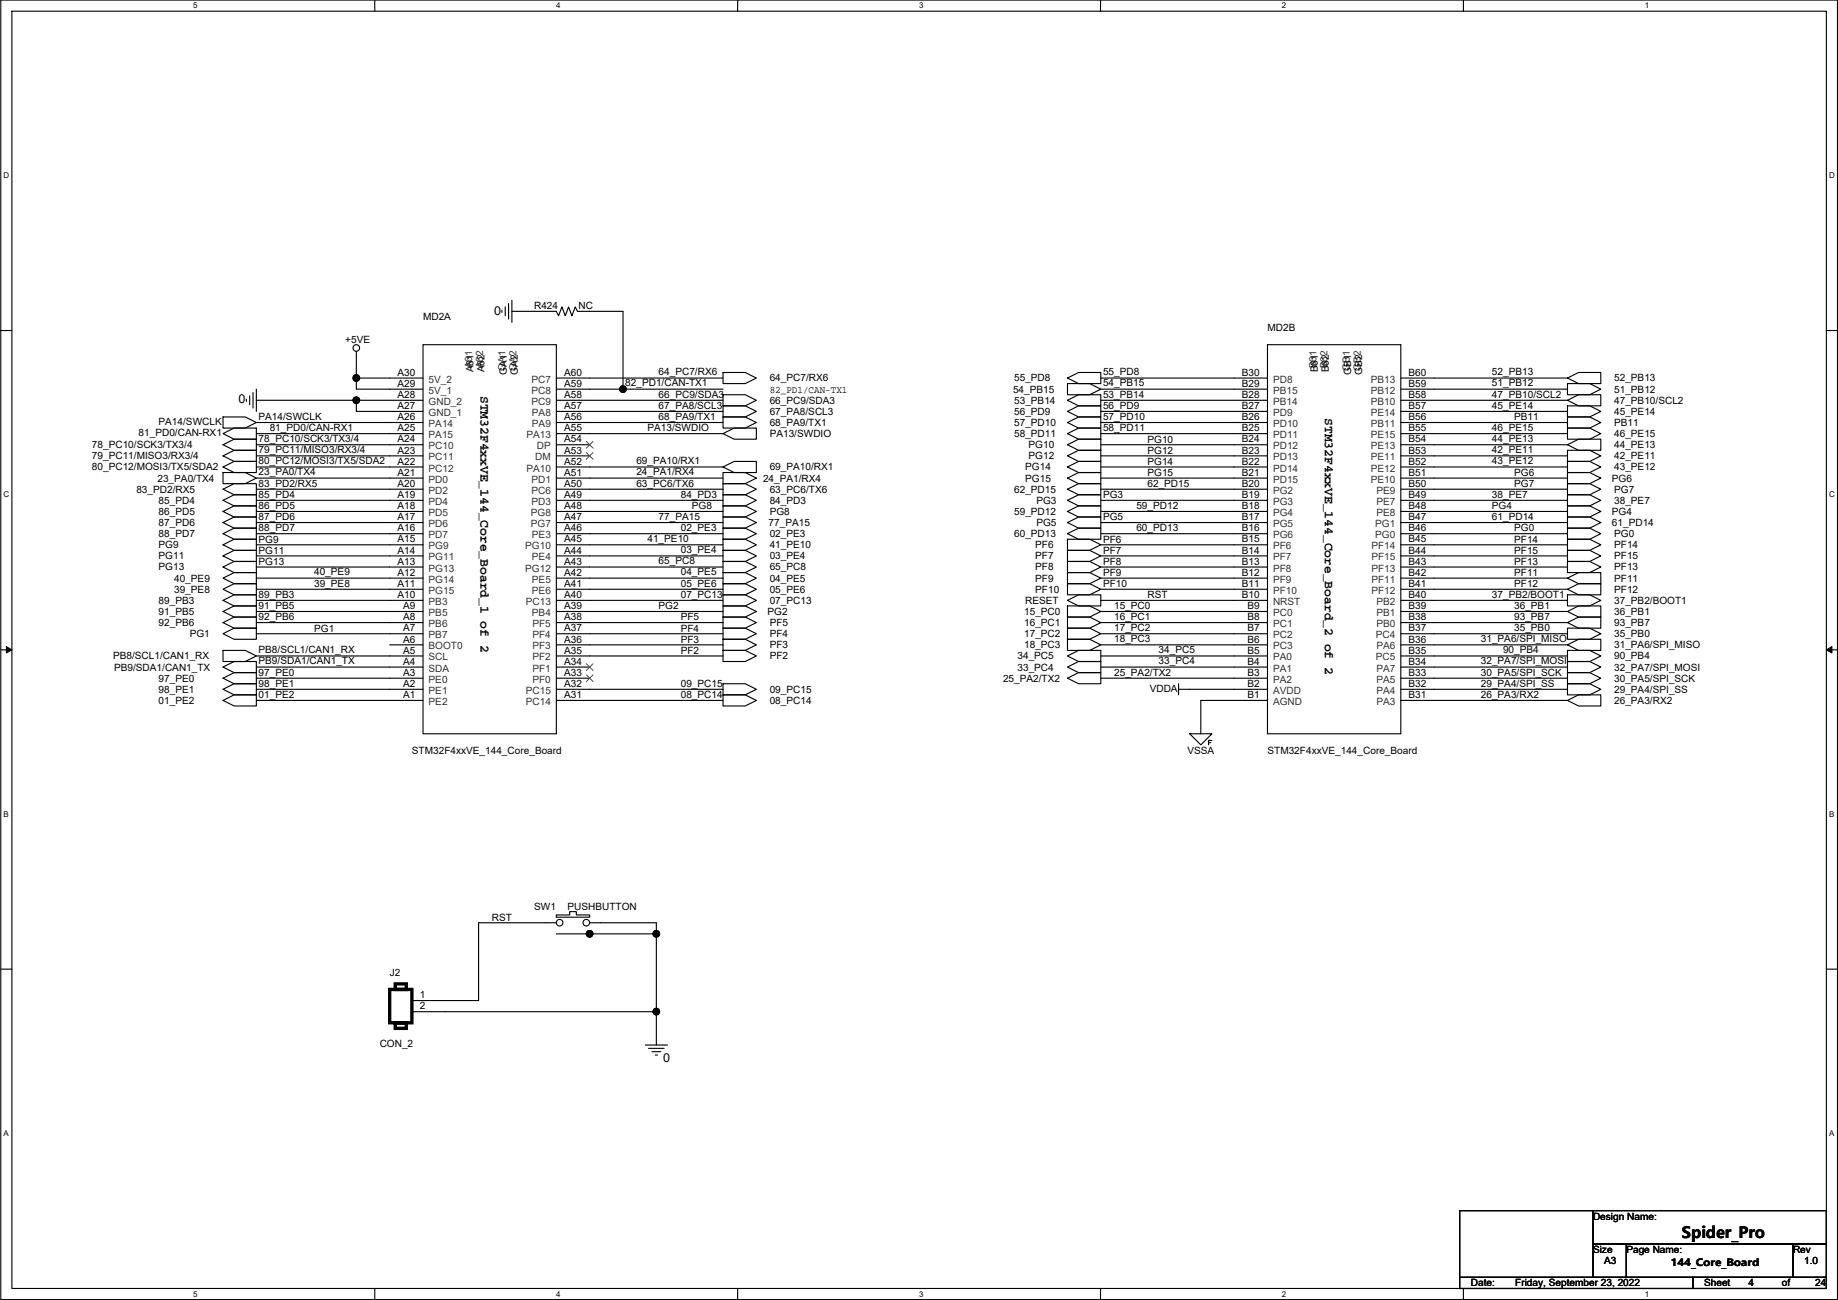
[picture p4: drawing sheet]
<svg xmlns="http://www.w3.org/2000/svg" width="420mm" height="297mm" viewBox="0 0 420 297" stroke-linecap="round" stroke-linejoin="round" font-family="sans-serif">
<path d="M.2 0h419.8v296.9h-419.8zM2.7 2.6h414.8v291.8h-414.8z" fill="none" stroke="#000" stroke-width=".25"/>
<g fill="#fff">
<path d="M44.2 .3h1v2h-1z"/>
<path d="M44.2 294.7h1v2h-1z"/>
</g>
<path d="M85.7 0v2.6M85.7 294.4v2.5" fill="none" stroke="#000" stroke-width=".25"/>
<g fill="#fff">
<path d="M127.1 .3h1v2h-1z"/>
<path d="M127.1 294.7h1v2h-1z"/>
</g>
<path d="M168.6 0v2.6M168.6 294.4v2.5" fill="none" stroke="#000" stroke-width=".25"/>
<g fill="#fff">
<path d="M210.1 .3h1v2h-1z"/>
<path d="M210.1 294.7h1v2h-1z"/>
</g>
<path d="M251.6 0v2.6M251.6 294.4v2.5" fill="none" stroke="#000" stroke-width=".25"/>
<g fill="#fff">
<path d="M293 .3h1v2h-1z"/>
<path d="M293 294.7h1v2h-1z"/>
</g>
<path d="M334.5 0v2.6M334.5 294.4v2.5" fill="none" stroke="#000" stroke-width=".25"/>
<g fill="#fff">
<path d="M376 .3h1v2h-1z"/>
<path d="M376 294.7h1v2h-1z"/>
<path d="M.8 39h1.3v2.1h-1.3z"/>
<path d="M418.1 39h1.3v2.1h-1.3z"/>
<path d="M.8 112h1.3v2h-1.3z"/>
<path d="M418.1 112h1.3v2h-1.3z"/>
</g>
<path d="M.2 75.5h2.5M417.5 75.5h2.5" fill="none" stroke="#000" stroke-width=".25"/>
<g fill="#fff">
<path d="M.8 185h1.2v2h-1.2z"/>
<path d="M418.1 185h1.2v2h-1.2z"/>
</g>
<path d="M.2 148.5h2.5M417.5 148.5h2.5" fill="none" stroke="#000" stroke-width=".25"/>
<path d="M1.4 147.7l1.3 .8-1.3 .7zM417.5 148.5l1.3-.8v1.5z" fill="#000" stroke="#000" stroke-width=".23"/>
<g fill="#fff">
<path d="M.8 257.9h1.2v2h-1.2z"/>
<path d="M418.1 257.9h1.2v2h-1.2z"/>
</g>
<g fill="none" stroke="#000" stroke-width=".25">
<path d="M96.7 78.8h30.5v88.9h-30.5zM106.9 78.8h.1M109.4 78.8h.1M114.5 78.8h.1M114.7 70.9v.5M115.5 70.1v2.1M116.3 69.4v3.5M117 68.6v5.1M117 78.8h.1M117 71.1h10.2l.5 1.1 .7-2.1 .8 2.1 .8-2.1 .7 2.1 .8-2.1 .5 1h10.4v17.8M289.7 78.8h30.5v88.9h-30.5zM299.9 78.8h.1"/>
<path d="M302.4 78.8h.1M307.5 78.8h.1M310.1 78.8h.1M51 95.3h5.1l2.5 1.2-2.5 1.3h-5.1zM51 99.1l2.5-1.3h5.1v2.6h-5.1zM56.3 91.2v.5M57.1 90.4v2.1M57.8 89.7v3.5M58.6 99.1h38.1M58.6 96.5h38.1M58.6 88.9v5.1M58.6 91.5h22.9"/>
<path d="M81.5 86.4v2.5h15.2M81.5 91.5v2.5h15.2M81.5 91.5h15.2M81.5 86.4h15.2M81.5 80.3v6.1M127.2 86.4h38.1M127.2 88.9h15.2M127.2 91.5h38.1M127.2 94h38.1M127.2 96.5h38.1M127.2 99.1h38.1M142.4 88.9h22.9"/>
<path d="M165.3 95.3h5.1l2.5 1.2-2.5 1.3h-5.1zM165.3 92.7h5.1l2.5 1.3-2.5 1.3h-5.1zM165.3 90.2h5.1l2.5 1.3-2.5 1.2h-5.1zM165.3 85.1h5.1l2.5 1.3-2.5 1.3h-5.1zM165.3 99.1l2.5-1.3h5.1v2.6h-5.1zM244 99.1l2.6-1.3h5v2.6h-5zM244 96.5l2.6-1.2h5v2.5h-5zM244 94l2.6-1.3h5v2.6h-5zM244 86.4l2.6-1.3h5v2.6h-5zM244 91.5l2.6-1.3h5v2.5h-5zM244 87.7h5.1l2.5 1.2-2.5 1.3h-5.1zM251.6 99.1h38.1"/>
<path d="M251.6 96.5h38.1M251.6 94h38.1M251.6 91.5h38.1M251.6 88.9h38.1M251.6 86.4h38.1M320.2 99.1h38.1M320.2 96.5h38.1M320.2 94h38.1M320.2 91.5h38.1M320.2 88.9h38.1M320.2 86.4h38.1M358.3 97.8h5.1l2.5 1.3-2.5 1.3h-5.1z"/>
<path d="M358.3 95.3h5.1l2.5 1.2-2.5 1.3h-5.1zM358.3 92.7h5.1l2.5 1.3-2.5 1.3h-5.1zM358.3 87.7h5.1l2.5 1.2-2.5 1.3h-5.1zM358.3 86.4l2.6-1.3h5v2.6h-5zM358.3 91.5l2.6-1.3h5v2.5h-5zM51 101.6l2.5-1.2h5.1v2.5h-5.1zM51 104.2l2.5-1.3h5.1v2.5h-5.1zM51 106.7l2.5-1.3h5.1v2.6h-5.1zM51 111.8l2.5-1.3h5.1v2.6h-5.1zM51 114.3l2.5-1.2h5.1v2.5h-5.1zM51 116.9l2.5-1.3h5.1v2.5h-5.1zM51 119.4l2.5-1.3h5.1v2.6h-5.1z"/>
<path d="M51 108h5.1l2.5 1.2-2.5 1.3h-5.1zM58.6 119.4h38.1M58.6 116.9h38.1M58.6 114.3h38.1M58.6 111.8h38.1M58.6 109.2h38.1M58.6 106.7h38.1M58.6 104.2h38.1M58.6 101.6h38.1M127.2 101.6h7.6M127.2 104.2h7.6M127.2 106.7h38.1"/>
<path d="M127.2 109.2h38.1M127.2 111.8h38.1M127.2 114.3h38.1M127.2 116.9h38.1M127.2 119.4h38.1M165.3 115.6h5.1l2.5 1.3-2.5 1.2h-5.1zM165.3 113.1h5.1l2.5 1.2-2.5 1.3h-5.1zM165.3 110.5h5.1l2.5 1.3-2.5 1.3h-5.1zM165.3 106.7l2.5-1.3h5.1v2.6h-5.1zM165.3 118.1h5.1l2.5 1.3-2.5 1.3h-5.1zM165.3 108h5.1l2.5 1.2-2.5 1.3h-5.1zM244 104.2l2.6-1.3h5v2.5h-5z"/>
<path d="M244 101.6l2.6-1.2h5v2.5h-5zM244 106.7l2.6-1.3h5v2.6h-5zM244 109.2l2.6-1.2h5v2.5h-5zM244 111.8l2.6-1.3h5v2.6h-5zM244 116.9l2.6-1.3h5v2.5h-5zM244 114.3l2.6-1.2h5v2.5h-5zM244 119.4l2.6-1.3h5v2.6h-5zM251.6 119.4h38.1M251.6 116.9h38.1M251.6 114.3h38.1M251.6 111.8h38.1M251.6 109.2h38.1"/>
<path d="M251.6 106.7h38.1M251.6 104.2h38.1M251.6 101.6h38.1M320.2 119.4h38.1M320.2 116.9h38.1M320.2 114.3h38.1M320.2 111.8h38.1M320.2 109.2h38.1M320.2 106.7h38.1M320.2 104.2h38.1M320.2 101.6h38.1M358.3 118.1h5.1l2.5 1.3-2.5 1.3h-5.1z"/>
<path d="M358.3 115.6h5.1l2.5 1.3-2.5 1.2h-5.1zM358.3 108h5.1l2.5 1.2-2.5 1.3h-5.1zM358.3 110.5h5.1l2.5 1.3-2.5 1.3h-5.1zM358.3 113.1h5.1l2.5 1.2-2.5 1.3h-5.1zM358.3 105.4h5.1l2.5 1.3-2.5 1.3h-5.1zM358.3 102.9h5.1l2.5 1.3-2.5 1.2h-5.1zM358.3 101.6l2.6-1.2h5v2.5h-5zM51 121.9l2.5-1.2h5.1v2.5h-5.1zM51 124.5l2.5-1.3h5.1v2.6h-5.1zM51 127l2.5-1.2h5.1v2.5h-5.1zM51 129.6l2.5-1.3h5.1v2.5h-5.1zM51 137.2l2.5-1.3h5.1v2.6h-5.1z"/>
<path d="M51 139.7l2.5-1.2h5.1v2.5h-5.1zM51 134.6l2.5-1.2h5.1v2.5h-5.1zM51 132.1l2.5-1.3h5.1v2.6h-5.1zM58.6 139.7h38.1M58.6 137.2h38.1M58.6 134.6h38.1M58.6 132.1h38.1M58.6 129.6h38.1M58.6 127h38.1M58.6 124.5h38.1M58.6 121.9h38.1M127.2 121.9h38.1"/>
<path d="M127.2 124.5h38.1M127.2 127h38.1M127.2 129.6h38.1M127.2 132.1h38.1M127.2 134.6h38.1M127.2 137.2h38.1M127.2 139.7h38.1M165.3 135.9h5.1l2.5 1.3-2.5 1.3h-5.1zM165.3 133.4h5.1l2.5 1.2-2.5 1.3h-5.1zM165.3 130.8h5.1l2.5 1.3-2.5 1.3h-5.1zM165.3 125.8h5.1l2.5 1.2-2.5 1.3h-5.1zM165.3 120.7h5.1l2.5 1.2-2.5 1.3h-5.1z"/>
<path d="M165.3 128.3h5.1l2.5 1.3-2.5 1.2h-5.1zM165.3 123.2h5.1l2.5 1.3-2.5 1.3h-5.1zM165.3 138.5h5.1l2.5 1.2-2.5 1.3h-5.1zM244 137.2l2.6-1.3h5v2.6h-5zM244 121.9l2.6-1.2h5v2.5h-5zM244 123.2h5.1l2.5 1.3-2.5 1.3h-5.1zM244 125.8h5.1l2.5 1.2-2.5 1.3h-5.1zM244 128.3h5.1l2.5 1.3-2.5 1.2h-5.1zM244 130.8h5.1l2.5 1.3-2.5 1.3h-5.1zM244 133.4h5.1l2.5 1.2-2.5 1.3h-5.1zM244 138.5h5.1l2.5 1.2-2.5 1.3h-5.1zM251.6 139.7h38.1"/>
<path d="M251.6 137.2h38.1M251.6 134.6h38.1M251.6 132.1h38.1M251.6 129.6h38.1M251.6 127h38.1M251.6 124.5h38.1M251.6 121.9h38.1M320.2 139.7h38.1M320.2 137.2h38.1M320.2 134.6h38.1M320.2 132.1h38.1M320.2 129.6h38.1"/>
<path d="M320.2 127h38.1M320.2 124.5h38.1M320.2 121.9h38.1M358.3 125.8h5.1l2.5 1.2-2.5 1.3h-5.1zM358.3 123.2h5.1l2.5 1.3-2.5 1.3h-5.1zM358.3 120.7h5.1l2.5 1.2-2.5 1.3h-5.1zM358.3 132.1l2.6-1.3h5v2.6h-5zM358.3 134.6l2.6-1.2h5v2.5h-5zM358.3 135.9h5.1l2.5 1.3-2.5 1.3h-5.1zM358.3 128.3h5.1l2.5 1.3-2.5 1.2h-5.1zM358.3 139.7l2.6-1.2h5v2.5h-5zM51 142.3l2.5-1.3h5.1v2.5h-5.1z"/>
<path d="M51 152.4l2.5-1.2h5.1v2.5h-5.1zM51 155l2.5-1.3h5.1v2.5h-5.1zM51 157.5l2.5-1.3h5.1v2.6h-5.1zM51 148.6h5.1l2.5 1.3-2.5 1.3h-5.1zM51 144.8l2.5-1.3h5.1v2.6h-5.1zM58.6 157.5h38.1M58.6 155h38.1M58.6 152.4h38.1M58.6 149.9h38.1M58.6 144.8h38.1M58.6 142.3h38.1M89.1 147.3h7.6"/>
<path d="M127.2 142.3h38.1M127.2 144.8h38.1M127.2 147.3h38.1M127.2 149.9h38.1M127.2 152.4h7.6M127.2 155h7.6M127.2 157.5h38.1M165.3 156.2h5.1l2.5 1.3-2.5 1.3h-5.1zM165.3 158.8h5.1l2.5 1.2-2.5 1.3h-5.1zM165.3 148.6h5.1l2.5 1.3-2.5 1.3h-5.1zM165.3 146.1h5.1l2.5 1.2-2.5 1.3h-5.1zM165.3 143.5h5.1l2.5 1.3-2.5 1.3h-5.1z"/>
<path d="M165.3 141h5.1l2.5 1.3-2.5 1.2h-5.1zM244 149.9l2.6-1.3h5v2.6h-5zM244 152.4l2.6-1.2h5v2.5h-5zM244 155l2.6-1.3h5v2.5h-5zM244 141h5.1l2.5 1.3-2.5 1.2h-5.1zM244 143.5h5.1l2.5 1.3-2.5 1.3h-5.1zM244 146.1h5.1l2.5 1.2-2.5 1.3h-5.1zM251.6 155h38.1M251.6 152.4h38.1M251.6 149.9h38.1M251.6 147.3h38.1M251.6 144.8h38.1"/>
<path d="M251.6 142.3h38.1M269.4 157.5h20.3M269.4 156.2v2.6M320.2 157.5h38.1M320.2 155h38.1M320.2 152.4h38.1M320.2 149.9h38.1M320.2 147.3h38.1M320.2 144.8h38.1M320.2 142.3h38.1M358.3 143.5h5.1l2.5 1.3-2.5 1.3h-5.1zM358.3 148.6h5.1l2.5 1.3-2.5 1.3h-5.1z"/>
<path d="M358.3 156.2h5.1l2.5 1.3-2.5 1.3h-5.1zM358.3 153.7h5.1l2.5 1.3-2.5 1.2h-5.1zM358.3 151.2h5.1l2.5 1.2-2.5 1.3h-5.1zM358.3 147.3l2.6-1.2h5v2.5h-5zM358.3 142.3l2.6-1.3h5v2.5h-5zM51 160l2.5-1.2h5.1v2.5h-5.1zM58.6 160h38.1M127.2 160h38.1M272 167.7h5l-2.5 2.5zM276.3 169.2h.7M276.3 169.4v-.2v1M276.3 169.7h.5"/>
<path d="M289.7 160h-15.2v7.7M320.2 160h38.1M358.3 160l2.6-1.2h5v2.5h-5zM127.2 209.1h3v-.8h1.6v.8h3v.5h-7.6zM127.2 210.8h-17.8v17.8h-15.2M127.2 213.4h.1M127.2 213.4h7.6M134.8 210.8h15.2v2.6M134.8 213.4h.1M134.8 213.4h15.2M150 213.4v17.8M.2 221.4h2.5"/>
<path d="M94.2 231.2h55.8M147.5 238.8h5.1M148.3 239.5h3.5M150 231.2v7.6M417.5 221.4h2.5M149 240.3h2.1M149.8 241.1h.5M333.7 276.6h30.5v15.3h-30.5zM364.2 276.6h53.3v7.6h-53.3zM333.7 291.9h53.3v2.5h-53.3zM364.2 284.2h7.6v7.7h-7.6zM371.8 284.2h38.1v7.7h-38.1z"/>
<path d="M387 291.9h30.5v2.5h-30.5zM409.9 284.2h7.6v7.7h-7.6z"/>
<circle cx="81.4" cy="79.5" r=".76"/>
<circle cx="127.9" cy="210.8" r=".76"/>
<circle cx="134" cy="210.8" r=".76"/>
</g>
<path d="M134 100.9l1.6 1.5M134 103.4l1.6 1.5M135.6 100.9l-1.6 1.5M135.6 103.4l-1.6 1.5M134 151.7l1.6 1.5M134 154.2l1.6 1.5M135.6 151.7l-1.6 1.5M135.6 154.2l-1.6 1.5" fill="none" stroke="#4c4c4c" stroke-width=".23"/>
<path d="M89.1 226.1h5.1v7.6h-5.1zM90.3 224.8h2.6v1.3h-2.6zM90.3 233.7h2.6v1.3h-2.6z" fill="none" stroke="#000" stroke-width=".76"/>
<g fill="#000" stroke="#000" stroke-width=".25">
<circle cx="81.4" cy="86.4" r=".76"/>
<circle cx="81.4" cy="91.4" r=".76"/>
<circle cx="142.4" cy="88.9" r=".76"/>
<circle cx="134.8" cy="213.4" r=".76"/>
<circle cx="150" cy="213.4" r=".76"/>
<circle cx="150" cy="231.1" r=".76"/>
</g>
<text font-size="3.6" x="384.5" y="282.9">Spider_Pro</text>
<g font-size="3">
<text x="109.8" y="90.4" transform="rotate(90 109.8 90.4)">STM32F4xxVE_144_Core_Board_1 of 2</text>
<text x="302.9" y="95.5" transform="rotate(90 302.9 95.5)">STM32F4xxVE_144_Core_Board_2 of 2</text>
</g>
<g font-size="2.8">
<text x="113" y="71.9">0</text>
<text x="54.5" y="92.2">0</text>
<text x="151.6" y="242.5">0</text>
</g>
<g font-size="2.3">
<text x="122.1" y="70.7">R424</text>
<text x="132.3" y="70.7">NC</text>
<text x="96.7" y="73.2">MD2A</text>
<text x="289.7" y="75.7">MD2B</text>
<text x="78.9" y="78.3">+5VE</text>
<text x="90.9" y="88.4">A29</text>
<text x="90.9" y="85.9">A30</text>
<text x="108.2" y="85.1" transform="rotate(-90 108.2 85.1)">A61</text>
<text x="110.8" y="85.1" transform="rotate(-90 110.8 85.1)">A62</text>
<text x="115.8" y="85.6" transform="rotate(-90 115.8 85.6)">GA1</text>
<text x="118.4" y="85.6" transform="rotate(-90 118.4 85.6)">GA2</text>
<text x="129" y="85.9">A60</text>
<text x="129" y="88.4">A59</text>
<text x="142.9" y="88.3">82_PD1/CAN-TX1</text>
<text x="150.5" y="85.8">64_PC7/RX6</text>
<text x="175.9" y="89.7">82_PD1/CAN-TX1</text>
<text x="175.9" y="87.2">64_PC7/RX6</text>
<text x="231.6" y="89.7">54_PB15</text>
<text x="231.8" y="87.2">55_PD8</text>
<text x="252.1" y="88.3">54_PB15</text>
<text x="252.1" y="85.8">55_PD8</text>
<text x="283.9" y="88.4">B29</text>
<text x="283.9" y="85.9">B30</text>
<text x="301.3" y="85.1" transform="rotate(-90 301.3 85.1)">B61</text>
<text x="303.8" y="85.1" transform="rotate(-90 303.8 85.1)">B62</text>
<text x="308.9" y="85.6" transform="rotate(-90 308.9 85.6)">GB1</text>
<text x="311.4" y="85.6" transform="rotate(-90 311.4 85.6)">GB2</text>
<text x="322" y="88.4">B59</text>
<text x="322" y="85.9">B60</text>
<text x="341" y="85.8">52_PB13</text>
<text x="341" y="88.3">51_PB12</text>
<text x="369" y="89.7">51_PB12</text>
<text x="369" y="87.2">52_PB13</text>
<text x="90.9" y="93.5">A27</text>
<text x="90.9" y="90.9">A28</text>
<text x="129" y="93.5">A57</text>
<text x="129" y="90.9">A58</text>
<text x="150.5" y="95.9">68_PA9/TX1</text>
<text x="150.5" y="93.4">67_PA8/SCL3</text>
<text x="150.5" y="90.8">66_PC9/SDA3</text>
<text x="175.9" y="94.8">67_PA8/SCL3</text>
<text x="175.9" y="92.2">66_PC9/SDA3</text>
<text x="231.8" y="94.8">56_PD9</text>
<text x="231.8" y="92.2">53_PB14</text>
<text x="252.1" y="95.9">57_PD10</text>
<text x="252.1" y="93.4">56_PD9</text>
<text x="252.1" y="90.8">53_PB14</text>
<text x="283.9" y="93.5">B27</text>
<text x="283.9" y="90.9">B28</text>
<text x="322" y="93.5">B57</text>
<text x="322" y="90.9">B58</text>
<text x="341" y="90.8">47_PB10/SCL2</text>
<text x="341" y="93.4">45_PE14</text>
<text x="369" y="94.8">45_PE14</text>
<text x="369" y="92.2">47_PB10/SCL2</text>
<text x="31.7" y="99.6">81_PD0/CAN-RX1</text>
<text x="36.2" y="97.1">PA14/SWCLK</text>
<text x="59.1" y="96">PA14/SWCLK</text>
<text x="59.1" y="101">78_PC10/SCK3/TX3/4</text>
<text x="61.6" y="98.5">81_PD0/CAN-RX1</text>
<text x="90.9" y="101.1">A24</text>
<text x="90.9" y="98.6">A25</text>
<text x="90.9" y="96">A26</text>
<text x="129" y="101.1">A54</text>
<text x="129" y="96">A56</text>
<text x="129" y="98.6">A55</text>
<text x="148" y="98.6">PA13/SWDIO</text>
<text x="175.9" y="97.3">68_PA9/TX1</text>
<text x="175.9" y="99.9">PA13/SWDIO</text>
<text x="231.8" y="99.9">58_PD11</text>
<text x="231.8" y="97.3">57_PD10</text>
<text x="252.1" y="98.5">58_PD11</text>
<text x="262.3" y="101.1">PG10</text>
<text x="283.9" y="101.1">B24</text>
<text x="283.9" y="98.6">B25</text>
<text x="283.9" y="96">B26</text>
<text x="322" y="101.1">B54</text>
<text x="322" y="98.6">B55</text>
<text x="322" y="96">B56</text>
<text x="341" y="98.5">46_PE15</text>
<text x="341" y="101">44_PE13</text>
<text x="346.1" y="96">PB11</text>
<text x="369" y="99.9">46_PE15</text>
<text x="369" y="97.3">PB11</text>
<text x="21" y="102.4">78_PC10/SCK3/TX3/4</text>
<text x="21" y="104.9">79_PC11/MISO3/RX3/4</text>
<text x="21" y="107.5">80_PC12/MOSI3/TX5/SDA2</text>
<text x="59.1" y="103.5">79_PC11/MISO3/RX3/4</text>
<text x="59.1" y="106.1">80_PC12/MOSI3/TX5/SDA2</text>
<text x="90.9" y="106.2">A22</text>
<text x="90.9" y="103.6">A23</text>
<text x="129" y="106.2">A52</text>
<text x="129" y="103.6">A53</text>
<text x="145.5" y="106.1">69_PA10/RX1</text>
<text x="175.9" y="107.5">69_PA10/RX1</text>
<text x="234.4" y="107.5">PG14</text>
<text x="235.1" y="104.9">PG12</text>
<text x="235.1" y="102.4">PG10</text>
<text x="262.3" y="106.2">PG14</text>
<text x="262.3" y="103.7">PG12</text>
<text x="283.9" y="106.2">B22</text>
<text x="283.9" y="103.6">B23</text>
<text x="322" y="106.2">B52</text>
<text x="322" y="103.6">B53</text>
<text x="341" y="106.1">43_PE12</text>
<text x="341" y="103.5">42_PE11</text>
<text x="369" y="107.5">43_PE12</text>
<text x="369" y="104.9">42_PE11</text>
<text x="369" y="102.4">44_PE13</text>
<text x="31.2" y="112.6">83_PD2/RX5</text>
<text x="36" y="110">23_PA0/TX4</text>
<text x="59.1" y="111.2">83_PD2/RX5</text>
<text x="59.1" y="113.7">85_PD4</text>
<text x="59.1" y="108.6">23_PA0/TX4</text>
<text x="90.9" y="113.8">A19</text>
<text x="90.9" y="111.3">A20</text>
<text x="90.9" y="108.7">A21</text>
<text x="129" y="108.7">A51</text>
<text x="129" y="111.3">A50</text>
<text x="129" y="113.8">A49</text>
<text x="145.5" y="111.2">63_PC6/TX6</text>
<text x="145.5" y="108.6">24_PA1/RX4</text>
<text x="155.6" y="113.7">84_PD3</text>
<text x="174.4" y="110">24_PA1/RX4</text>
<text x="175.9" y="112.6">63_PC6/TX6</text>
<text x="231.8" y="112.6">62_PD15</text>
<text x="234.4" y="110">PG15</text>
<text x="252.1" y="113.8">PG3</text>
<text x="262.3" y="108.7">PG15</text>
<text x="262.3" y="111.2">62_PD15</text>
<text x="283.9" y="113.8">B19</text>
<text x="283.9" y="111.3">B20</text>
<text x="283.9" y="108.7">B21</text>
<text x="322" y="113.8">B49</text>
<text x="322" y="111.3">B50</text>
<text x="322" y="108.7">B51</text>
<text x="341" y="113.7">38_PE7</text>
<text x="346.1" y="111.3">PG7</text>
<text x="346.1" y="108.7">PG6</text>
<text x="368.5" y="110">PG6</text>
<text x="369" y="112.6">PG7</text>
<text x="36.2" y="115.1">85_PD4</text>
<text x="36.2" y="117.6">86_PD5</text>
<text x="59.1" y="116.2">86_PD5</text>
<text x="59.1" y="118.8">87_PD6</text>
<text x="90.9" y="118.9">A17</text>
<text x="90.9" y="116.3">A18</text>
<text x="129" y="116.3">A48</text>
<text x="129" y="118.9">A47</text>
<text x="150.5" y="118.8">77_PA15</text>
<text x="158.2" y="116.4">PG8</text>
<text x="175.9" y="117.6">PG8</text>
<text x="175.9" y="115.1">84_PD3</text>
<text x="231.8" y="117.6">59_PD12</text>
<text x="236.9" y="115.1">PG3</text>
<text x="252.1" y="118.9">PG5</text>
<text x="259.8" y="116.2">59_PD12</text>
<text x="283.9" y="118.9">B17</text>
<text x="283.9" y="116.3">B18</text>
<text x="322" y="116.3">B48</text>
<text x="322" y="118.9">B47</text>
<text x="341" y="116.4">PG4</text>
<text x="341" y="118.8">61_PD14</text>
<text x="368.5" y="117.6">PG4</text>
<text x="369" y="115.1">38_PE7</text>
<text x="36.2" y="120.2">87_PD6</text>
<text x="36.2" y="122.7">88_PD7</text>
<text x="36.2" y="125.3">PG9</text>
<text x="59.1" y="121.3">88_PD7</text>
<text x="59.1" y="124">PG9</text>
<text x="90.9" y="124">A15</text>
<text x="90.9" y="121.4">A16</text>
<text x="129" y="121.4">A46</text>
<text x="129" y="124">A45</text>
<text x="148" y="123.9">41_PE10</text>
<text x="155.6" y="121.3">02_PE3</text>
<text x="175.7" y="120.2">77_PA15</text>
<text x="175.9" y="122.7">02_PE3</text>
<text x="175.9" y="125.3">41_PE10</text>
<text x="231.8" y="122.7">60_PD13</text>
<text x="236.7" y="125.3">PF6</text>
<text x="236.9" y="120.2">PG5</text>
<text x="252.1" y="124">PF6</text>
<text x="259.8" y="121.3">60_PD13</text>
<text x="283.9" y="124">B15</text>
<text x="283.9" y="121.4">B16</text>
<text x="322" y="124">B45</text>
<text x="322" y="121.4">B46</text>
<text x="346.1" y="121.4">PG0</text>
<text x="346.1" y="124">PF14</text>
<text x="368.5" y="120.2">61_PD14</text>
<text x="369" y="125.3">PF14</text>
<text x="369" y="122.7">PG0</text>
<text x="36.2" y="127.8">PG11</text>
<text x="36.2" y="130.3">PG13</text>
<text x="59.1" y="126.5">PG11</text>
<text x="59.1" y="129.1">PG13</text>
<text x="71.8" y="131.5">40_PE9</text>
<text x="90.9" y="131.6">A12</text>
<text x="90.9" y="129">A13</text>
<text x="90.9" y="126.5">A14</text>
<text x="129" y="126.5">A44</text>
<text x="129" y="131.6">A42</text>
<text x="129" y="129">A43</text>
<text x="150.5" y="128.9">65_PC8</text>
<text x="155.6" y="131.5">04_PE5</text>
<text x="155.6" y="126.4">03_PE4</text>
<text x="175.9" y="127.8">03_PE4</text>
<text x="175.9" y="130.3">65_PC8</text>
<text x="236.7" y="127.8">PF7</text>
<text x="236.7" y="130.3">PF8</text>
<text x="252.1" y="131.6">PF9</text>
<text x="252.1" y="129.1">PF8</text>
<text x="252.1" y="126.5">PF7</text>
<text x="283.9" y="131.6">B12</text>
<text x="283.9" y="129">B13</text>
<text x="283.9" y="126.5">B14</text>
<text x="322" y="131.6">B42</text>
<text x="322" y="129">B43</text>
<text x="322" y="126.5">B44</text>
<text x="346.1" y="131.6">PF11</text>
<text x="346.1" y="126.5">PF15</text>
<text x="346.1" y="129.1">PF13</text>
<text x="369" y="127.8">PF15</text>
<text x="369" y="130.3">PF13</text>
<text x="36.2" y="138">89_PB3</text>
<text x="39.8" y="135.4">39_PE8</text>
<text x="39.8" y="132.9">40_PE9</text>
<text x="59.1" y="136.6">89_PB3</text>
<text x="71.8" y="134">39_PE8</text>
<text x="90.9" y="136.7">A10</text>
<text x="90.9" y="134.1">A11</text>
<text x="129" y="134.1">A41</text>
<text x="129" y="136.7">A40</text>
<text x="155.6" y="136.6">07_PC13</text>
<text x="155.6" y="134">05_PE6</text>
<text x="175.9" y="138">07_PC13</text>
<text x="175.9" y="135.4">05_PE6</text>
<text x="175.9" y="132.9">04_PE5</text>
<text x="234.4" y="138">RESET</text>
<text x="236.7" y="132.9">PF9</text>
<text x="236.7" y="135.4">PF10</text>
<text x="252.1" y="134.1">PF10</text>
<text x="262.3" y="136.7">RST</text>
<text x="283.9" y="136.7">B10</text>
<text x="283.9" y="134.1">B11</text>
<text x="322" y="136.7">B40</text>
<text x="322" y="134.1">B41</text>
<text x="341" y="136.6">37_PB2/BOOT1</text>
<text x="346.1" y="134.1">PF12</text>
<text x="369" y="132.9">PF11</text>
<text x="369" y="135.4">PF12</text>
<text x="369" y="138">37_PB2/BOOT1</text>
<text x="36.2" y="140.5">91_PB5</text>
<text x="36.2" y="143">92_PB6</text>
<text x="59.1" y="139.1">91_PB5</text>
<text x="59.1" y="141.6">92_PB6</text>
<text x="92.1" y="141.7">A8</text>
<text x="92.1" y="139.2">A9</text>
<text x="129" y="139.2">A39</text>
<text x="129" y="141.7">A38</text>
<text x="150.5" y="139.2">PG2</text>
<text x="155.6" y="141.8">PF5</text>
<text x="175.4" y="140.5">PG2</text>
<text x="175.9" y="143">PF5</text>
<text x="234.1" y="140.5">15_PC0</text>
<text x="234.1" y="143">16_PC1</text>
<text x="254.7" y="141.6">16_PC1</text>
<text x="254.7" y="139.1">15_PC0</text>
<text x="285.2" y="141.7">B8</text>
<text x="285.2" y="139.2">B9</text>
<text x="322" y="141.7">B38</text>
<text x="322" y="139.2">B39</text>
<text x="346.1" y="139.1">36_PB1</text>
<text x="346.1" y="141.6">93_PB7</text>
<text x="369" y="140.5">36_PB1</text>
<text x="369" y="143">93_PB7</text>
<text x="43.4" y="145.6">PG1</text>
<text x="59.1" y="149.3">PB8/SCL1/CAN1_RX</text>
<text x="71.8" y="144.3">PG1</text>
<text x="92.1" y="149.4">A5</text>
<text x="92.1" y="146.8">A6</text>
<text x="92.1" y="144.3">A7</text>
<text x="129" y="144.3">A37</text>
<text x="129" y="146.8">A36</text>
<text x="129" y="149.4">A35</text>
<text x="155.6" y="149.4">PF2</text>
<text x="155.6" y="146.8">PF3</text>
<text x="155.6" y="144.3">PF4</text>
<text x="175.9" y="148.1">PF3</text>
<text x="175.9" y="145.6">PF4</text>
<text x="234.1" y="145.6">17_PC2</text>
<text x="234.1" y="148.1">18_PC3</text>
<text x="254.7" y="146.7">18_PC3</text>
<text x="254.7" y="144.2">17_PC2</text>
<text x="264.8" y="149.3">34_PC5</text>
<text x="285.2" y="149.4">B5</text>
<text x="285.2" y="146.8">B6</text>
<text x="285.2" y="144.3">B7</text>
<text x="322" y="146.8">B36</text>
<text x="322" y="149.4">B35</text>
<text x="322" y="144.3">B37</text>
<text x="338.5" y="146.7">31_PA6/SPI_MISO</text>
<text x="343.6" y="149.3">90_PB4</text>
<text x="346.1" y="144.2">35_PB0</text>
<text x="369" y="148.1">31_PA6/SPI_MISO</text>
<text x="369" y="145.6">35_PB0</text>
<text x="25.8" y="150.7">PB8/SCL1/CAN1_RX</text>
<text x="26.1" y="153.2">PB9/SDA1/CAN1_TX</text>
<text x="36.2" y="155.7">97_PE0</text>
<text x="59.1" y="151.8">PB9/SDA1/CAN1_TX</text>
<text x="59.1" y="154.3">97_PE0</text>
<text x="92.1" y="154.4">A3</text>
<text x="92.1" y="151.9">A4</text>
<text x="129" y="151.9">A34</text>
<text x="129" y="154.4">A33</text>
<text x="175.9" y="150.7">PF2</text>
<text x="229.3" y="155.7">25_PA2/TX2</text>
<text x="232.6" y="150.7">34_PC5</text>
<text x="232.6" y="153.2">33_PC4</text>
<text x="254.7" y="154.3">25_PA2/TX2</text>
<text x="264.8" y="151.8">33_PC4</text>
<text x="285.2" y="154.4">B3</text>
<text x="285.2" y="151.9">B4</text>
<text x="322" y="154.4">B33</text>
<text x="322" y="151.9">B34</text>
<text x="338.5" y="151.8">32_PA7/SPI_MOSI</text>
<text x="338.5" y="154.3">30_PA5/SPI_SCK</text>
<text x="369" y="150.7">90_PB4</text>
<text x="369" y="155.7">30_PA5/SPI_SCK</text>
<text x="369" y="153.2">32_PA7/SPI_MOSI</text>
<text x="36.2" y="158.3">98_PE1</text>
<text x="36.2" y="160.8">01_PE2</text>
<text x="59.1" y="156.9">98_PE1</text>
<text x="59.1" y="159.4">01_PE2</text>
<text x="92.1" y="159.5">A1</text>
<text x="92.1" y="157">A2</text>
<text x="129" y="157">A32</text>
<text x="129" y="159.5">A31</text>
<text x="155.6" y="159.4">08_PC14</text>
<text x="155.6" y="156.9">09_PC15</text>
<text x="175.9" y="158.3">09_PC15</text>
<text x="175.9" y="160.8">08_PC14</text>
<text x="262.8" y="158">VDDA</text>
<text x="285.2" y="159.5">B1</text>
<text x="285.2" y="157">B2</text>
<text x="322" y="159.5">B31</text>
<text x="322" y="157">B32</text>
<text x="338.5" y="159.4">26_PA3/RX2</text>
<text x="338.5" y="156.9">29_PA4/SPI_SS</text>
<text x="369" y="158.3">29_PA4/SPI_SS</text>
<text x="369" y="160.8">26_PA3/RX2</text>
<text x="94.2" y="172.3">STM32F4xxVE_144_Core_Board</text>
<text x="271.5" y="172.3">VSSA</text>
<text x="289.7" y="172.3">STM32F4xxVE_144_Core_Board</text>
<text x="122.1" y="207.8">SW1</text>
<text x="129.7" y="207.8">PUSHBUTTON</text>
<text x="112.4" y="210.3">RST</text>
<text x="89.1" y="223.1">J2</text>
<text x="95.9" y="228.1">1</text>
<text x="95.9" y="230.6">2</text>
<text x="86.8" y="239.3">CON_2</text>
<text x="364.2" y="278.7">Design Name:</text>
<text x="364.2" y="286.3">Size</text>
<text x="371.8" y="286.3">Page Name:</text>
<text x="409.9" y="286.3">Rev</text>
<text x="336.2" y="293.9">Date:</text>
<text x="346.4" y="293.9">Friday, September 23, 2022</text>
<text x="366.7" y="288.8">A3</text>
<text x="381.9" y="289.2">144_Core_Board</text>
<text x="389.6" y="293.9">Sheet</text>
<text x="399.7" y="293.9">4</text>
<text x="407.3" y="293.9">of</text>
<text x="412.4" y="288.8">1.0</text>
<text x="415" y="293.9">24</text>
</g>
<g font-size="2.3" fill="#333">
<text x="98" y="90">5V_1</text>
<text x="98" y="87.4">5V_2</text>
<text x="107.9" y="84.2" transform="rotate(-90 107.9 84.2)">A61</text>
<text x="110.5" y="84.2" transform="rotate(-90 110.5 84.2)">A62</text>
<text x="115.5" y="84.7" transform="rotate(-90 115.5 84.7)">GA1</text>
<text x="118.1" y="84.7" transform="rotate(-90 118.1 84.7)">GA2</text>
<text x="121.5" y="87.4">PC7</text>
<text x="121.5" y="90">PC8</text>
<text x="291" y="90">PB15</text>
<text x="291" y="87.4">PD8</text>
<text x="301" y="84.2" transform="rotate(-90 301 84.2)">B61</text>
<text x="303.5" y="84.2" transform="rotate(-90 303.5 84.2)">B62</text>
<text x="308.6" y="84.7" transform="rotate(-90 308.6 84.7)">GB1</text>
<text x="311.1" y="84.7" transform="rotate(-90 311.1 84.7)">GB2</text>
<text x="313.4" y="90">PB12</text>
<text x="313.4" y="87.4">PB13</text>
<text x="98" y="95">GND_1</text>
<text x="98" y="92.5">GND_2</text>
<text x="121.5" y="92.5">PC9</text>
<text x="121.6" y="95">PA8</text>
<text x="291" y="95">PD9</text>
<text x="291" y="92.5">PB14</text>
<text x="313.4" y="95">PE14</text>
<text x="313.4" y="92.5">PB10</text>
<text x="98" y="100.1">PA15</text>
<text x="98" y="97.6">PA14</text>
<text x="120.3" y="100.1">PA13</text>
<text x="121.6" y="97.6">PA9</text>
<text x="291" y="100.1">PD11</text>
<text x="291" y="97.6">PD10</text>
<text x="313.4" y="100.1">PE15</text>
<text x="313.4" y="97.6">PB11</text>
<text x="98" y="107.7">PC12</text>
<text x="98" y="105.2">PC11</text>
<text x="98" y="102.7">PC10</text>
<text x="120.3" y="107.7">PA10</text>
<text x="122.4" y="105.2">DM</text>
<text x="122.7" y="102.7">DP</text>
<text x="291" y="107.7">PD14</text>
<text x="291" y="105.2">PD13</text>
<text x="291" y="102.7">PD12</text>
<text x="313.4" y="107.7">PE12</text>
<text x="313.4" y="105.2">PE11</text>
<text x="313.4" y="102.7">PE13</text>
<text x="98" y="112.8">PD2</text>
<text x="98" y="110.3">PD0</text>
<text x="121.5" y="110.3">PD1</text>
<text x="121.5" y="112.8">PC6</text>
<text x="291" y="112.8">PG2</text>
<text x="291" y="110.3">PD15</text>
<text x="313.4" y="110.3">PE10</text>
<text x="314.6" y="112.8">PE9</text>
<text x="98" y="117.9">PD5</text>
<text x="98" y="115.4">PD4</text>
<text x="121.3" y="117.9">PG8</text>
<text x="121.5" y="115.4">PD3</text>
<text x="291" y="117.9">PG4</text>
<text x="291" y="115.4">PG3</text>
<text x="314.6" y="117.9">PE8</text>
<text x="314.6" y="115.4">PE7</text>
<text x="98" y="125.5">PG9</text>
<text x="98" y="123">PD7</text>
<text x="98" y="120.4">PD6</text>
<text x="120.1" y="125.5">PG10</text>
<text x="121.3" y="120.4">PG7</text>
<text x="121.6" y="123">PE3</text>
<text x="291" y="125.5">PF6</text>
<text x="291" y="123">PG6</text>
<text x="291" y="120.4">PG5</text>
<text x="313.5" y="125.5">PF14</text>
<text x="314.4" y="123">PG0</text>
<text x="314.4" y="120.4">PG1</text>
<text x="98" y="130.6">PG13</text>
<text x="98" y="128.1">PG11</text>
<text x="120.1" y="130.6">PG12</text>
<text x="121.6" y="128.1">PE4</text>
<text x="291" y="130.6">PF8</text>
<text x="291" y="128.1">PF7</text>
<text x="313.5" y="130.6">PF13</text>
<text x="313.5" y="128.1">PF15</text>
<text x="98" y="135.7">PG15</text>
<text x="98" y="133.1">PG14</text>
<text x="121.6" y="133.1">PE5</text>
<text x="121.6" y="135.7">PE6</text>
<text x="291" y="135.7">PF10</text>
<text x="291" y="133.1">PF9</text>
<text x="313.5" y="135.7">PF12</text>
<text x="313.5" y="133.1">PF11</text>
<text x="98" y="143.3">PB6</text>
<text x="98" y="140.8">PB5</text>
<text x="98" y="138.2">PB3</text>
<text x="120.2" y="138.2">PC13</text>
<text x="121.6" y="140.8">PB4</text>
<text x="121.7" y="143.3">PF5</text>
<text x="291" y="143.3">PC1</text>
<text x="291" y="140.8">PC0</text>
<text x="291" y="138.2">NRST</text>
<text x="314.6" y="143.3">PB0</text>
<text x="314.6" y="140.8">PB1</text>
<text x="314.6" y="138.2">PB2</text>
<text x="98" y="148.4">BOOT0</text>
<text x="98" y="145.8">PB7</text>
<text x="121.7" y="145.8">PF4</text>
<text x="121.7" y="148.4">PF3</text>
<text x="291" y="148.4">PC3</text>
<text x="291" y="145.8">PC2</text>
<text x="314.5" y="145.8">PC4</text>
<text x="314.6" y="148.4">PA6</text>
<text x="98" y="156">PE0</text>
<text x="98" y="153.5">SDA</text>
<text x="98" y="150.9">SCL</text>
<text x="121.7" y="150.9">PF2</text>
<text x="121.7" y="153.5">PF1</text>
<text x="121.7" y="156">PF0</text>
<text x="291" y="156">PA2</text>
<text x="291" y="153.5">PA1</text>
<text x="291" y="150.9">PA0</text>
<text x="314.5" y="150.9">PC5</text>
<text x="314.6" y="156">PA5</text>
<text x="314.6" y="153.5">PA7</text>
<text x="98" y="161.1">PE2</text>
<text x="98" y="158.5">PE1</text>
<text x="120.2" y="158.5">PC15</text>
<text x="120.2" y="161.1">PC14</text>
<text x="291" y="161.1">AGND</text>
<text x="291" y="158.5">AVDD</text>
<text x="314.6" y="161.1">PA3</text>
<text x="314.6" y="158.5">PA4</text>
</g>
<g font-size="1.8">
<text x="44.2" y="1.9">5</text>
<text x="127.1" y="1.9">4</text>
<text x="210.1" y="1.9">3</text>
<text x="293" y="1.9">2</text>
<text x="376" y="1.9">1</text>
<text x=".8" y="40.7">D</text>
<text x="418.1" y="40.7">D</text>
<text x=".8" y="113.6">C</text>
<text x="418.1" y="113.6">C</text>
<text x=".8" y="186.6">B</text>
<text x="418.1" y="186.6">B</text>
<text x=".8" y="259.5">A</text>
<text x="418.1" y="259.5">A</text>
<text x="44.2" y="296.3">5</text>
<text x="127.1" y="296.3">4</text>
<text x="210.1" y="296.3">3</text>
<text x="293" y="296.3">2</text>
<text x="376" y="296.3">1</text>
</g>
</svg>
